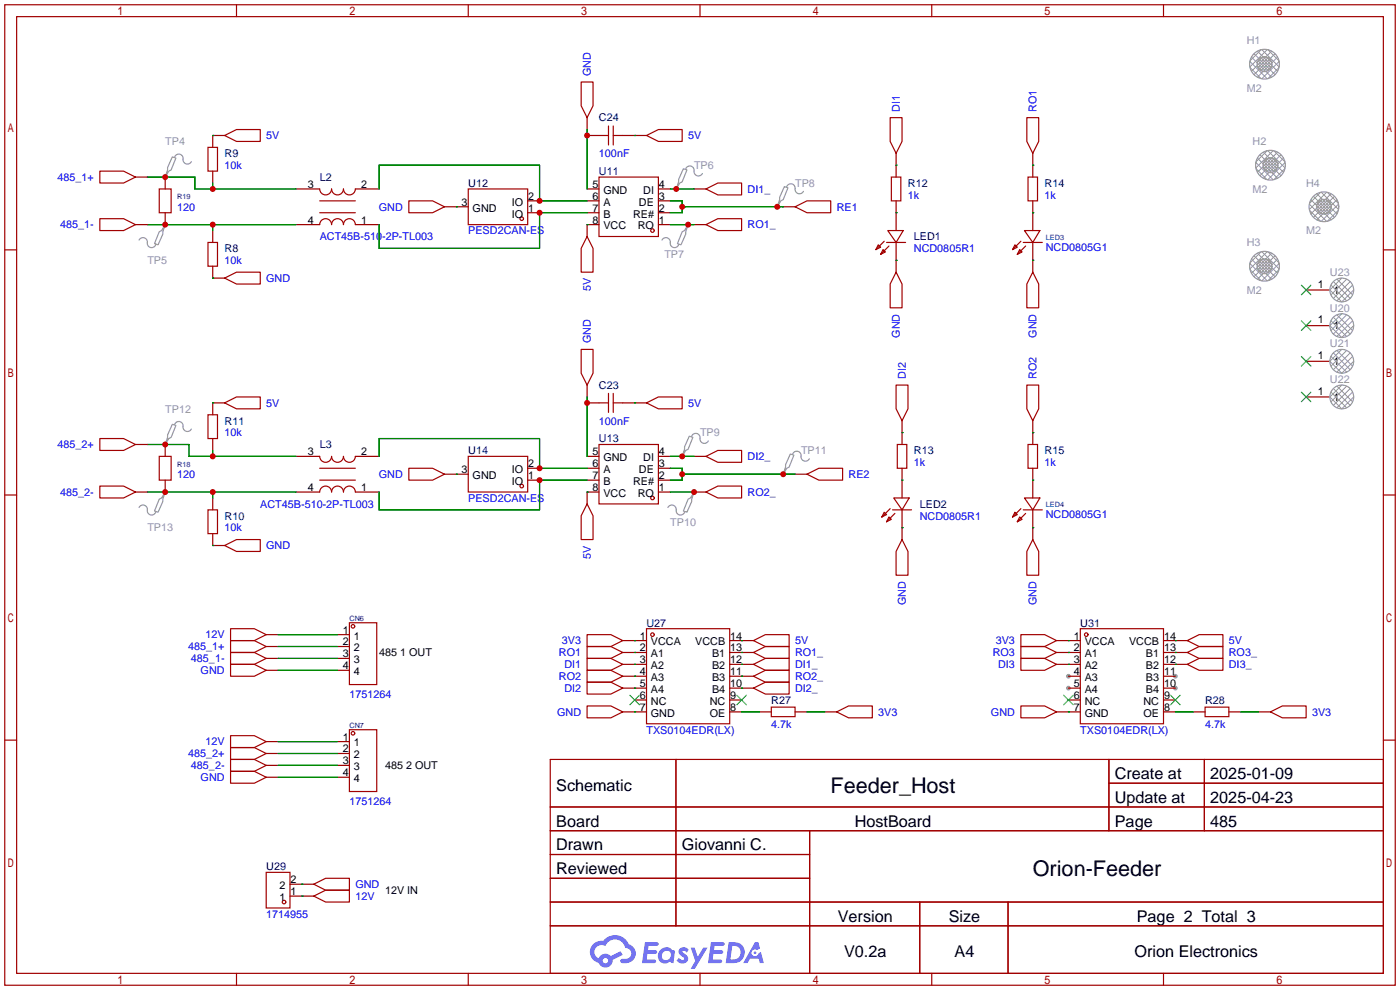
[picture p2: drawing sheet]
<svg xmlns="http://www.w3.org/2000/svg" width="299mm" height="212mm" viewBox="0 0 299 212" stroke-linecap="round" stroke-linejoin="round" font-family="sans-serif">
<g fill="#999">
<circle cx="228.3" cy="144.5" r=".51"/>
<circle cx="228.3" cy="147.1" r=".51"/>
<circle cx="251.2" cy="147.1" r=".51"/>
<circle cx="251.2" cy="144.5" r=".51"/>
</g>
<g fill="none" stroke="#a10000" stroke-width=".25">
<path d="M1 1h297.2v209.6h-297.2zM3.6 3.6h292.1v204.4h-292.1zM50.5 1v2.6M100.1 1v2.6M149.6 1v2.6M199.1 1v2.6M248.7 1v2.6M1 53.4h2.6M295.7 53.4h2.5M1 105.8h2.6M295.7 105.8h2.5M1 158.2h2.6"/>
<path d="M295.7 158.2h2.5M117.6 162.3h178.1v45.7h-178.1zM117.6 172.5h178.1M117.6 177.5h178.1M144.5 162.3v35.6M173 177.5v30.5M237 162.3v15.2M237 167.4h58.7M257.4 162.3v15.2M117.6 182.6h55.4M117.6 192.8h178.1M117.6 187.7h55.4"/>
<path d="M117.6 197.9h178.1M196.6 192.8v15.2M215.4 192.8v15.2M50.5 208v2.6M100.1 208v2.6M149.6 208v2.6M199.1 208v2.6M248.7 208v2.6"/>
</g>
<g fill="#5487ff">
<path d="M145.3 202.7a1.3 1.3 0 0 1 1.9 .3l-.4 .6a.54 .54 0 0 0-.9-.2l.1 .2a1.34 1.34 0 0 1 .9 1.8 1.47 1.47 0 0 1-2.3-.1l.5-.6 .8 .5a.31 .31 0 0 0 .4-.3 .31 .31 0 0 0-.3-.4 1.12 1.12 0 0 1-.7-1.8z"/>
<path d="M147.6 202.5h.9l.6 2 1.2-2h.9l-2.7 4.6h-.9l1-1.7z"/>
<path d="M137.8 201.4h1.7a1.31 1.31 0 0 1 1.2 .2 .4 .4 0 0 1-.3 .5l-1.8 .1-.1 .9h1.6a.4 .4 0 0 1 .4 .4 .4 .4 0 0 1-.5 .4h-1.6l-.2 1.2h1.4a.46 .46 0 0 1 .5 0 .46 .46 0 0 1 .1 .5l-.4 .2h-2.6z"/>
<path d="M151.9 201.4h1.7a1.32 1.32 0 0 1 1.2 .2 .39 .39 0 0 1-.3 .5l-1.8 .1-.1 .9h1.6a.4 .4 0 0 1 .4 .4 .4 .4 0 0 1-.4 .4h-1.7l-.2 1.2h1.4a.46 .46 0 0 1 .5 0 .46 .46 0 0 1 .1 .5l-.4 .2h-2.6z"/>
<path d="M161.3 201.4h.8l.3 1.3-.6 .4a.75 .75 0 0 0-1.1 .3 .75 .75 0 0 0 .5 1 .75 .75 0 0 0 .9-.7l.5-.2 .6 2.3h-.8l-.3-.9h-1.8l-.5 .9h-1z"/>
<path d="M155.7 201.4l-.6 4.4h1.5a2.27 2.27 0 0 0 2.6-2.2 2.27 2.27 0 0 0-2.7-2.2zM156.5 202.1a1.5 1.5 0 0 1 1.8 1.6 1.5 1.5 0 0 1-1.9 1.4h-.3z"/>
<path d="M141.2 203a1.6 1.6 0 0 0-.3 2.3 1.6 1.6 0 0 0 2.3 .2l.7 .3 .3-2.4-.1-.3-.5-.1a1.58 1.58 0 0 0-2.4 0zM141.8 203.5a.98 .98 0 0 1 1.6 .4 .98 .98 0 0 1-1.1 1.3 .94 .94 0 0 1-.9-.7 .94 .94 0 0 1 .4-1z"/>
<path d="M126.8 201.8a2.37 2.37 0 0 0 1.1 4 1.54 1.54 0 0 0 1.8 1 1.54 1.54 0 0 0 1.2-1.6l2.2-1.1-.5-.8-2 1a1.57 1.57 0 0 0-2.7 .5 1.5 1.5 0 0 1-.7-2.1 1.5 1.5 0 0 1 2.2-.5 2.23 2.23 0 0 1 2.3-1.4 2.23 2.23 0 0 1 2 1.8 1.16 1.16 0 0 1 1.2 1.1 1.16 1.16 0 0 1-1.1 1.2h-.7a.47 .47 0 0 0-.5 .4 .47 .47 0 0 0 .4 .5 2.17 2.17 0 0 0 2.5-.9 2.17 2.17 0 0 0-.3-2.7l-.8-.4a3.2 3.2 0 0 0-5.5-.7l-1.1 .1zM128.8 205.3a.6 .6 0 0 1 1.2 0 .6 .6 0 0 1-1.2 0z"/>
<circle cx="161.4" cy="203.6" r=".28"/>
</g>
<g fill="none" stroke="#a10000" stroke-width=".25">
<path d="M124.2 17.5h2.5v5.1l-1.2 2.5-1.3-2.5zM21.3 36.6h5.1l2.6 1.2-2.6 1.3h-5.1zM44.4 31.5h2.1v5.1h-2.1zM48 29l2.5-1.3h5.1v2.5h-5.1zM128 37.8h12.7v12.7h-12.7zM128 29h2M130 26.9v4.1M131.1 26.9v4.1M131.1 29h2M138.2 29l2.5-1.3h5.1v2.5h-5.1zM190.2 25.1h2.6v5.1l-1.3 2.6-1.3-2.6zM190.5 37.8h2v5.1h-2z"/>
<path d="M219.5 25.1h2.5v5.1l-1.3 2.6-1.2-2.6zM219.7 37.8h2v5.1h-2zM21.3 46.7h5.1l2.6 1.3-2.6 1.3h-5.1zM34 40.4h2.6v5.1h-2.6zM44.4 51.8h2.1v5.1h-2.1zM48 59.4l2.5-1.2h5.1v2.5h-5.1zM68.3 48a1.27 1.27 0 0 1 1.3-1.3 1.27 1.27 0 0 1 1.3 1.3 1.27 1.27 0 0 1 1.2-1.3 1.27 1.27 0 0 1 1.3 1.3 1.27 1.27 0 0 1 1.3-1.3 1.27 1.27 0 0 1 1.2 1.3M68.3 40.4a1.27 1.27 0 0 0 1.3 1.3 1.27 1.27 0 0 0 1.3-1.3 1.27 1.27 0 0 0 1.2 1.3 1.27 1.27 0 0 0 1.3-1.3 1.27 1.27 0 0 0 1.3 1.3 1.27 1.27 0 0 0 1.2-1.3M68.3 45.5h7.6M68.3 42.9h7.6M87.4 42.9h5.1l2.5 1.3-2.5 1.3h-5.1zM100.1 40.4h12.7v7.6h-12.7z"/>
<path d="M125.5 50.5l1.2 2.6v5.1h-2.5v-5.1zM150.9 48l2.5-1.3h5.1v2.6h-5.1zM150.9 40.4l2.5-1.3h5.1v2.6h-5.1zM169.9 44.2l2.6-1.3h5v2.6h-5zM187.7 52.3l.5 .5-1 .5zM188.7 53.3l.5 .5-1 .6zM189 51.6l-1.8 1.7M189.5 51.8h4M189.7 49.3h3.3l-1.5 2.5zM190 52.6l-1.8 1.8M191.5 58.2l1.3 2.5v5.1h-2.6v-5.1zM216.9 52.3l.5 .5-1 .5z"/>
<path d="M217.9 53.3l.5 .5-1 .6zM218.2 51.6l-1.8 1.7M218.7 51.8h4.1M218.9 49.3h3.3l-1.5 2.5zM219.2 52.6l-1.8 1.8M220.7 58.2l1.3 2.5v5.1h-2.5v-5.1zM124.2 74.7h2.5v5.1l-1.2 2.5-1.3-2.5zM21.3 93.7h5.1l2.6 1.3-2.6 1.3h-5.1zM34 97.5h2.6v5.1h-2.6zM44.4 88.6h2.1v5.1h-2.1zM48 86.1l2.5-1.3h5.1v2.6h-5.1zM68.3 97.5a1.27 1.27 0 0 0 1.3 1.3 1.27 1.27 0 0 0 1.3-1.3 1.27 1.27 0 0 0 1.2 1.3 1.27 1.27 0 0 0 1.3-1.3 1.27 1.27 0 0 0 1.3 1.3 1.27 1.27 0 0 0 1.2-1.3"/>
<path d="M100.1 97.5h12.7v7.7h-12.7zM128 95h12.7v12.7h-12.7zM128 86.1h2M130 84.1v4M131.1 86.1h2M131.1 84.1v4M138.2 86.1l2.5-1.3h5.1v2.6h-5.1zM150.9 97.5l2.5-1.2h5.1v2.5h-5.1zM191.5 82.3h2.6v5.1l-1.3 2.5-1.3-2.5zM191.8 95h2v5.1h-2zM219.5 82.3h2.5v5.1l-1.3 2.5-1.2-2.5zM219.7 95h2v5.1h-2z"/>
<path d="M21.3 103.9h5.1l2.6 1.3-2.6 1.2h-5.1zM44.4 109h2.1v5h-2.1zM48 116.6l2.5-1.3h5.1v2.6h-5.1zM68.3 105.2a1.27 1.27 0 0 1 1.3-1.3 1.27 1.27 0 0 1 1.3 1.3 1.27 1.27 0 0 1 1.2-1.3 1.27 1.27 0 0 1 1.3 1.3 1.27 1.27 0 0 1 1.3-1.3 1.27 1.27 0 0 1 1.2 1.3M68.3 102.6h7.6M68.3 100.1h7.6M87.4 100.1h5.1l2.5 1.2-2.5 1.3h-5.1zM125.5 107.7l1.2 2.5v5.1h-2.5v-5.1zM150.9 105.2l2.5-1.3h5.1v2.5h-5.1zM172.5 101.3l2.5-1.2h5.1v2.5h-5.1zM189 109.5l.5 .5-1 .5zM190 110.5l.5 .5-1 .5z"/>
<path d="M190.2 108.7l-1.7 1.8M190.8 109h4M191 106.4h3.3l-1.5 2.6zM191.3 109.7l-1.8 1.8M192.8 115.3l1.3 2.6v5h-2.6v-5zM216.9 109.5l.5 .5-1 .5zM217.9 110.5l.5 .5-1 .5zM218.2 108.7l-1.8 1.8M218.7 109h4.1M218.9 106.4h3.3l-1.5 2.6zM219.2 109.7l-1.8 1.8M220.7 115.3l1.3 2.6v5h-2.5v-5z"/>
<path d="M49.3 139.4h5.1l2.5 1.3-2.5 1.3h-5.1zM49.3 136.9h5.1l2.5 1.3-2.5 1.2h-5.1zM49.3 134.4h5.1l2.5 1.2-2.5 1.3h-5.1zM74.7 133.1h5.8v13.2h-5.8zM125.5 135.6h5.1l2.5 1.3-2.5 1.3h-5.1zM125.5 138.2h5.1l2.5 1.2-2.5 1.3h-5.1zM138.2 134.4h17.8v20.3h-17.8zM161 136.9l2.6-1.3h5.1v2.6h-5.1zM161 139.4l2.6-1.2h5.1v2.5h-5.1zM218.2 135.6h5.1l2.5 1.3-2.5 1.3h-5.1zM218.2 138.2h5.1l2.5 1.2-2.5 1.3h-5.1zM230.9 134.4h17.8v20.3h-17.8z"/>
<path d="M253.7 136.9l2.6-1.3h5.1v2.6h-5.1zM253.7 139.4l2.6-1.2h5.1v2.5h-5.1zM49.3 159.8h5.1l2.5 1.2-2.5 1.3h-5.1zM49.3 142h5.1l2.5 1.3-2.5 1.2h-5.1zM49.3 157.2h5.1l2.5 1.3-2.5 1.3h-5.1zM74.7 156h5.8v13.2h-5.8zM125.5 150.9h5.1l2.5 1.2-2.5 1.3h-5.1zM125.5 143.3h5.1l2.5 1.2-2.5 1.3h-5.1zM125.5 145.8h5.1l2.5 1.3-2.5 1.2h-5.1zM125.5 140.7h5.1l2.5 1.3-2.5 1.3h-5.1zM161 142l2.6-1.3h5.1v2.6h-5.1zM161 144.5l2.6-1.2h5.1v2.5h-5.1z"/>
<path d="M161 147.1l2.6-1.3h5.1v2.5h-5.1zM164.8 151.1h5.1v2.1h-5.1zM178.8 152.1l2.6-1.2h5v2.5h-5zM218.2 150.9h5.1l2.5 1.2-2.5 1.3h-5.1zM218.2 140.7h5.1l2.5 1.3-2.5 1.3h-5.1zM253.7 142l2.6-1.3h5.1v2.6h-5.1zM257.6 151.1h5v2.1h-5zM271.5 152.1l2.6-1.2h5v2.5h-5zM49.3 162.3h5.1l2.5 1.3-2.5 1.2h-5.1zM49.3 164.8h5.1l2.5 1.3-2.5 1.3h-5.1zM56.9 186.4h5.1v7.7h-5.1zM67.1 189l2.5-1.3h5.1v2.5h-5.1z"/>
<path d="M67.1 191.5l2.5-1.3h5.1v2.6h-5.1z"/>
<circle cx="111.5" cy="46.7" r=".38"/>
<circle cx="139.4" cy="49.3" r=".38"/>
<circle cx="111.5" cy="103.9" r=".38"/>
<circle cx="139.4" cy="106.4" r=".38"/>
<circle cx="75.4" cy="133.9" r=".38"/>
<circle cx="139.4" cy="135.6" r=".38"/>
<circle cx="232.2" cy="135.6" r=".38"/>
<circle cx="75.4" cy="156.7" r=".38"/>
<circle cx="60.7" cy="192.8" r=".38"/>
</g>
<g fill="none" stroke="#870000" stroke-width=".25">
<path d="M29 37.8h2.5M35.3 37.6v2.8M45.5 36.6v2.5M48 29h-2.5v2.5M125.5 25.1v2.6M125.5 29h2.5M133.1 29h5.1M191.5 32.8v5M220.7 32.8v5M29 48h2.5M35.3 45.5v2.8M45.5 49.3v2.5"/>
<path d="M45.5 56.9v2.5h2.5M63.2 48h5.1M63.2 40.4h5.1M75.9 48h5.1M75.9 40.4h5.1M95 44.2h5.1M112.8 45.5h2.5M112.8 42.9h2.5M125.5 45.5h2.5M125.5 42.9h2.5M125.5 40.4h2.5M128 48h-2.5v2.5"/>
<path d="M140.7 48h2.6M140.7 45.5h2.6M140.7 42.9h2.6M140.7 40.4h2.6M144.5 40.1v.3M147.1 48v.3M148.3 48h2.6M148.3 40.4h2.6M166.1 43.9v.3M167.4 44.2h2.5M191.5 42.9v6.4M191.5 51.8v6.4"/>
<path d="M220.7 42.9v6.4M220.7 51.8v6.4M279.1 69.6h5.1M279.1 77.2h5.1M279.1 62h5.1M29 95h2.5M35.3 94.7v2.8M45.5 93.7v2.6M48 86.1h-2.5v2.5M63.2 97.5h5.1M75.9 97.5h5.1M125.5 97.5h2.5"/>
<path d="M125.5 86.1h2.5M125.5 82.3v2.5M133.1 86.1h5.1M140.7 97.5h2.6M145.8 97.3v.2M148.3 97.5h2.6M192.8 89.9v5.1M220.7 89.9v5.1M279.1 84.8h5.1M29 105.2h2.5M35.3 102.6v2.8M45.5 106.4v2.6"/>
<path d="M45.5 114v2.6h2.5M63.2 105.2h5.1M75.9 105.2h5.1M95 101.3h5.1M112.8 102.6h2.5M112.8 100.1h2.5M125.5 102.6h2.5M125.5 100.1h2.5M128 105.2h-2.5v2.5M140.7 105.2h2.6M140.7 102.6h2.6M140.7 100.1h2.6"/>
<path d="M150.9 105.2h-2.6v.2M167.4 101.1v.2M169.9 101.3h2.6M192.8 100.1v6.3M192.8 109v6.3M220.7 100.1v6.3M220.7 109v6.3M56.9 138.2h2.5M56.9 135.6h2.5M72.1 138.2h2.6M72.1 135.6h2.6M133.1 136.9h5.1"/>
<path d="M133.1 139.4h5.1M156 136.9h5M156 139.4h5M225.8 136.9h5.1M225.8 139.4h5.1M248.7 136.9h5M248.7 139.4h5M56.9 140.7h2.5M56.9 143.3h2.5M56.9 158.5h2.5M72.1 140.7h2.6M72.1 143.3h2.6"/>
<path d="M72.1 158.5h2.6M133.1 142h5.1M133.1 144.5h5.1M133.1 147.1h5.1M133.1 152.1h5.1M135.6 149.6h2.6M156 142h5M156 144.5h5M156 147.1h5M156 149.6h2.5M156 152.1h2.5M162.3 152.1h2.5"/>
<path d="M169.9 152.1h2.6M176.3 152.1h2.5M225.8 142h5.1M225.8 152.1h5.1M228.3 144.5h2.6M228.3 147.1h2.6M228.3 149.6h2.6M248.7 142h5M248.7 144.5h2.5M248.7 147.1h2.5M248.7 149.6h2.5M248.7 152.1h2.5"/>
<path d="M255 152.1h2.6M262.6 152.1h2.6M269 152.1h2.5M56.9 163.6h2.5M56.9 161h2.5M56.9 166.1h2.5M72.1 163.6h2.6M72.1 161h2.6M72.1 166.1h2.6M62 189h5.1M62 191.5h5.1"/>
</g>
<g fill="none" stroke="#008700" stroke-width=".25">
<path d="M31.5 37.8h10.2v2.6h21.5M45.5 29h.1M45.5 39.1v1.3M125.5 27.7v12.7M135.6 29h.1M191.5 35.3h.1M220.7 35.3h.1M31.5 48h31.7M45.5 59.4h.1M45.5 48v1.3M81 40.4v-5.1h34.3v7.6h10.2M97.5 44.2h.1"/>
<path d="M125.5 48h.1M125.5 45.5h-10.2v7.6h-34.3v-5.1M143.3 42.9h2.5v2.6h-2.5M143.3 40.4h5M143.3 48h5M145.8 44.2h21.6M191.5 45.5h.1M191.5 55.6h.1M220.7 55.6h.1M220.7 45.5h.1M31.5 95h8.9v2.5h22.8M45.5 86.1h.1"/>
<path d="M45.5 96.3v1.2M81 97.5v-3.8h34.3v6.4h10.2M125.5 84.8v12.7M135.6 86.1h.1M143.3 97.5h5M192.8 92.5h.1M220.7 92.5h.1M31.5 105.2h31.7M45.5 116.6h.1M45.5 105.2v1.2M97.5 101.3h.1M125.5 105.2h.1"/>
<path d="M125.5 102.6h-10.2v6.4h-34.3v-3.8M143.3 100.1h2.5v2.5h-2.5M143.3 105.2h5M145.8 101.3h24.1M192.8 102.6h.1M192.8 112.8h.1M220.7 112.8h.1M220.7 102.6h.1M59.4 138.2h12.7M59.4 135.6h12.7M135.6 136.9h.1M135.6 139.4h.1"/>
<path d="M158.5 136.9h.1M158.5 139.4h.1M228.3 136.9h.1M228.3 139.4h.1M251.2 136.9h.1M251.2 139.4h.1M59.4 140.7h12.7M59.4 143.3h12.7M59.4 158.5h12.7M135.6 152.1h.1M135.6 144.5h.1M135.6 147.1h.1"/>
<path d="M135.6 142h.1M158.5 142h.1M158.5 147.1h.1M158.5 144.5h.1M158.5 152.1h3.8M172.5 152.1h3.8M228.3 152.1h.1M228.3 142h.1M251.2 142h.1M251.2 152.1h3.8M265.2 152.1h3.8M59.4 163.6h12.7"/>
<path d="M59.4 161h12.7M59.4 166.1h12.7M64.5 191.5h.1M64.5 189h.1"/>
</g>
<g fill="none" stroke="#3c3" stroke-width=".25">
<path d="M278.1 68.6l2.1 2M278.1 76.2l2.1 2M278.1 61l2.1 2M280.2 68.6l-2.1 2M280.2 76.2l-2.1 2M280.2 61l-2.1 2M278.1 83.8l2.1 2.1M280.2 83.8l-2.1 2.1M134.6 148.6l2.1 2M136.7 148.6l-2.1 2M157.5 148.6l2 2M159.5 148.6l-2 2"/>
<path d="M227.3 148.6l2.1 2M229.4 148.6l-2.1 2M250.2 148.6l2 2M252.2 148.6l-2 2"/>
</g>
<g fill="none" stroke="#999" stroke-width=".21">
<path d="M267.1 13.1l3.7 3.7M267.2 14.4l2.3 2.4M267.5 12.2l4.3 4.3M268 11.5l4.5 4.5M268.7 14.1l1.2 1.2M268.7 10.9l4.3 4.3M268.9 13l2.1 2.1M269.5 12.3l2.2 2.2M269.5 10.6l-2.3 2.4M269.7 10.6l3.7 3.7M269.9 12.2l-1.2 1.2M270.6 12.2l1.2 1.2"/>
<path d="M270.8 10.6l-3.7 3.7M271 10.6l2.3 2.4M271 12.3l-2.1 2.2M271.7 13l-2.2 2.1M271.8 10.9l-4.3 4.3M271.8 14.1l-1.2 1.2M272.5 11.5l-4.5 4.5M273 12.2l-4.3 4.3M273.3 14.4l-2.3 2.4M273.4 13.1l-3.7 3.7M268.4 34.7l3.7 3.7M268.4 36l2.4 2.4"/>
<path d="M268.7 33.8l4.3 4.3M269.3 33.1l4.5 4.5M270 35.7l1.2 1.2M270 32.5l4.3 4.3M270.1 34.5l2.2 2.2M270.8 33.9l2.1 2.2M270.8 32.2l-2.4 2.4M270.9 32.2l3.7 3.7M271.2 33.8l-1.2 1.1M271.9 33.8l1.2 1.1M272.1 32.2l-3.7 3.7M272.2 32.2l2.4 2.4"/>
<path d="M272.3 33.9l-2.2 2.2M272.9 34.5l-2.1 2.2M273 32.5l-4.3 4.3M273.1 35.7l-1.2 1.2M273.8 33.1l-4.5 4.5M274.3 33.8l-4.3 4.3M274.6 36l-2.4 2.4M274.6 34.7l-3.7 3.7M267.1 56.3l3.7 3.7M267.2 57.6l2.3 2.4M267.5 55.4l4.3 4.3M268 54.7l4.5 4.4"/>
<path d="M268.7 57.3l1.2 1.1M268.7 54.1l4.3 4.3M268.9 56.1l2.1 2.2M269.5 55.5l2.2 2.2M269.5 53.8l-2.3 2.4M269.7 53.8l3.7 3.7M269.9 55.3l-1.2 1.2M270.6 55.3l1.2 1.2M270.8 53.8l-3.7 3.7M271 53.8l2.3 2.4M271 55.5l-2.1 2.2M271.7 56.1l-2.2 2.2"/>
<path d="M271.8 54.1l-4.3 4.3M271.8 57.3l-1.2 1.1M272.5 54.7l-4.5 4.4M273 55.4l-4.3 4.3M273.3 57.6l-2.3 2.4M273.4 56.3l-3.7 3.7M279.8 43.6l3.7 3.7M279.9 44.9l2.3 2.4M280.2 42.7l4.3 4.3M280.7 42l4.5 4.4M281.4 44.6l1.2 1.1M281.4 41.4l4.3 4.3"/>
<path d="M281.6 43.4l2.1 2.2M282.2 42.8l2.2 2.2M282.2 41.1l-2.3 2.4M282.4 41.1l3.7 3.7M282.6 42.6l-1.2 1.2M283.3 42.6l1.2 1.2M283.5 41.1l-3.7 3.7M283.7 41.1l2.3 2.4M283.7 42.8l-2.1 2.2M284.4 43.4l-2.2 2.2M284.5 41.4l-4.3 4.3M284.5 44.6l-1.2 1.1"/>
<path d="M285.2 42l-4.5 4.4M285.7 59.7l3.4 3.3M285.7 42.7l-4.3 4.3M286 44.9l-2.3 2.4M286.1 43.6l-3.7 3.7M286.8 59.4l-2.6 2.6 2.6 2.5 2.5-2.5M287.8 59.7l-3.3 3.3M284.5 68.6l3.3 3.3M284.5 76.2l3.3 3.3M284.5 60.9l3.3 3.4M285 67.8l3.6 3.6M285 75.4l3.6 3.6"/>
<path d="M285 60.2l3.6 3.6M285.7 67.3l3.4 3.3M285.7 74.9l3.4 3.4M286.8 67.1l-2.6 2.5 2.6 2.5 2.5-2.5M286.8 74.7l-2.6 2.5 2.6 2.6 2.5-2.6M287.8 67.3l-3.3 3.3M287.8 74.9l-3.3 3.4M288.6 67.8l-3.6 3.6M288.6 75.4l-3.6 3.6M288.6 60.2l-3.6 3.6M289.1 68.6l-3.4 3.3M289.1 76.2l-3.4 3.3"/>
<path d="M289.1 60.9l-3.4 3.4M284.5 83.8l3.3 3.4M285 83l3.6 3.6M285.7 82.5l3.4 3.4M286.8 82.3l-2.6 2.5 2.6 2.6 2.5-2.6M287.8 82.5l-3.3 3.4M288.6 83l-3.6 3.6M289.1 83.8l-3.4 3.4"/>
</g>
<g fill="none" stroke="#999" stroke-width=".25">
<path d="M36.8 33.5l.8 .3-1 2.5-.5 .3-.8 1.2 .5-1.5v-.5zM37.3 33.5a.93 .93 0 0 1 1.2-.5 .93 .93 0 0 1 .6 1 .94 .94 0 0 0 .7 1 .94 .94 0 0 0 1.1-.5M146 36.1l.8 .2-1 2.6-.5 .2-.8 1.3 .5-1.5v-.5zM146.6 36.1a.93 .93 0 0 1 1.1-.6 .93 .93 0 0 1 .6 1.1 .94 .94 0 0 0 .7 1 .94 .94 0 0 0 1.1-.5M167.6 39.9l.8 .2-1 2.6-.5 .2-.8 1.3 .5-1.5v-.5zM168.1 39.9a.93 .93 0 0 1 1.2-.6 .93 .93 0 0 1 .6 1.1 .94 .94 0 0 0 .7 1 .94 .94 0 0 0 1.1-.5M29.7 51.3a.98 .98 0 0 1 1.3-.4 .98 .98 0 0 1 .5 1.2 .93 .93 0 0 0 .8 .8 .93 .93 0 0 0 1-.6M35.3 48l-.5 1.5v.5l-1 2.3-.8-.2 1-2.6 .5-.2zM141.5 51.3a.98 .98 0 0 1 1.3-.4 .98 .98 0 0 1 .5 1.2 .93 .93 0 0 0 .8 .8 .93 .93 0 0 0 .9-.6M147.1 48l-.5 1.5v.5l-1.1 2.3-.7-.2 1-2.6 .5-.2zM36.8 90.7l.8 .2-1 2.6-.5 .2-.8 1.3 .5-1.5v-.5zM37.3 90.7a.93 .93 0 0 1 1.2-.6 .93 .93 0 0 1 .6 1.1 .94 .94 0 0 0 .7 1 .94 .94 0 0 0 1.1-.5"/>
<path d="M147.3 93.2l.8 .3-1 2.5-.5 .3-.8 1.2 .5-1.5v-.5zM147.8 93.2a.93 .93 0 0 1 1.2-.5 .93 .93 0 0 1 .6 1 .94 .94 0 0 0 .7 1 .94 .94 0 0 0 1.1-.5M168.9 97l.8 .3-1 2.5-.6 .3-.7 1.2 .5-1.5v-.5zM169.4 97a.93 .93 0 0 1 1.1-.5 .93 .93 0 0 1 .7 1 .94 .94 0 0 0 .7 1 .94 .94 0 0 0 1.1-.5M29.7 108.5a.98 .98 0 0 1 1.3-.5 .98 .98 0 0 1 .5 1.3 .93 .93 0 0 0 .8 .8 .93 .93 0 0 0 1-.6M35.3 105.2l-.5 1.5v.5l-1 2.3-.8-.3 1-2.5 .5-.3zM142.7 108.5a.98 .98 0 0 1 1.3-.5 .98 .98 0 0 1 .5 1.3 .93 .93 0 0 0 .8 .8 .93 .93 0 0 0 1-.6M148.3 105.2l-.5 1.5v.5l-1 2.3-.8-.3 1.1-2.5 .5-.3z"/>
<circle cx="270.3" cy="13.7" r="1.59"/>
<circle cx="270.3" cy="13.7" r="3.2"/>
<circle cx="271.5" cy="35.3" r="1.59"/>
<circle cx="271.5" cy="35.3" r="3.2"/>
<circle cx="270.3" cy="56.9" r="1.59"/>
<circle cx="270.3" cy="56.9" r="3.2"/>
<circle cx="283" cy="44.2" r="1.59"/>
<circle cx="283" cy="44.2" r="3.2"/>
<circle cx="286.8" cy="62" r="2.54"/>
<circle cx="286.8" cy="77.2" r="2.54"/>
<circle cx="286.8" cy="69.6" r="2.54"/>
<circle cx="286.8" cy="84.8" r="2.54"/>
</g>
<g fill="#c00">
<circle cx="115.3" cy="45.5" r=".63"/>
<circle cx="115.3" cy="42.9" r=".63"/>
<circle cx="115.3" cy="102.6" r=".63"/>
<circle cx="115.3" cy="100.1" r=".63"/>
<circle cx="125.5" cy="86.1" r=".63"/>
<circle cx="125.5" cy="29" r=".63"/>
<circle cx="45.5" cy="97.5" r=".63"/>
<circle cx="35.3" cy="95" r=".63"/>
<circle cx="45.5" cy="105.2" r=".63"/>
<circle cx="35.3" cy="105.2" r=".63"/>
<circle cx="45.5" cy="40.4" r=".63"/>
<circle cx="35.3" cy="37.8" r=".63"/>
<circle cx="45.5" cy="48" r=".63"/>
<circle cx="35.3" cy="48" r=".63"/>
<circle cx="148.3" cy="105.2" r=".63"/>
<circle cx="145.8" cy="97.5" r=".63"/>
<circle cx="145.8" cy="101.3" r=".63"/>
<circle cx="167.4" cy="101.3" r=".63"/>
<circle cx="147.1" cy="48" r=".63"/>
<circle cx="144.5" cy="40.4" r=".63"/>
<circle cx="145.8" cy="44.2" r=".63"/>
<circle cx="166.1" cy="44.2" r=".63"/>
</g>
<g font-size="4.6">
<text x="177.5" y="169.4">Feeder_Host</text>
<text x="220.7" y="187.2">Orion-Feeder</text>
</g>
<g font-size="3.5">
<text x="238.3" y="166.5">Create at</text>
<text x="258.7" y="166.5">2025-01-09</text>
<text x="118.9" y="169.1">Schematic</text>
<text x="238.3" y="171.6">Update at</text>
<text x="258.7" y="171.6">2025-04-23</text>
<text x="118.9" y="176.7">Board</text>
<text x="182.7" y="176.7">HostBoard</text>
<text x="238.3" y="176.7">Page</text>
<text x="258.7" y="176.7">485</text>
<text x="118.9" y="181.8">Drawn</text>
<text x="145.7" y="181.8">Giovanni C.</text>
<text x="118.9" y="186.8">Reviewed</text>
<text x="179.1" y="197">Version</text>
<text x="202.8" y="197">Size</text>
<text x="243" y="197">Page 2 Total 3</text>
<text x="180.4" y="204.6">V0.2a</text>
<text x="204" y="204.6">A4</text>
<text x="242.5" y="204.6">Orion Electronics</text>
</g>
<g font-size="2.3" fill="#999">
<text x="266.4" y="9.4">H1</text>
<text x="266.4" y="19.6">M2</text>
<text x="35.3" y="31">TP4</text>
<text x="267.7" y="31">H2</text>
<text x="148.3" y="36.1">TP6</text>
<text x="169.9" y="39.9">TP8</text>
<text x="267.7" y="41.2">M2</text>
<text x="279.1" y="39.9">H4</text>
<text x="266.4" y="52.6">H3</text>
<text x="279.1" y="50.1">M2</text>
<text x="31.5" y="56.4">TP5</text>
<text x="142" y="55.2">TP7</text>
<text x="284.2" y="59">U23</text>
<text x="266.4" y="62.8">M2</text>
<text x="284.2" y="66.6">U20</text>
<text x="284.2" y="74.2">U21</text>
<text x="284.2" y="81.8">U22</text>
<text x="35.3" y="88.2">TP12</text>
<text x="149.6" y="93.3">TP9</text>
<text x="171.2" y="97.1">TP11</text>
<text x="31.5" y="113.6">TP13</text>
<text x="143.3" y="112.3">TP10</text>
</g>
<g font-size="2.3" fill="#00f">
<text x="126.3" y="16.3" transform="rotate(-90 126.3 16.3)">GND</text>
<text x="192.3" y="23.9" transform="rotate(-90 192.3 23.9)">DI1</text>
<text x="221.5" y="23.9" transform="rotate(-90 221.5 23.9)">RO1</text>
<text x="56.9" y="29.8">5V</text>
<text x="147.1" y="29.8">5V</text>
<text x="128" y="33.6">100nF</text>
<text x="12.3" y="38.7">485_1+</text>
<text x="48" y="36.1">10k</text>
<text x="159.8" y="41.2">DI1_</text>
<text x="37.8" y="45">120</text>
<text x="81" y="45">GND</text>
<text x="178.8" y="45">RE1</text>
<text x="194.1" y="42.5">1k</text>
<text x="223.3" y="42.5">1k</text>
<text x="12.9" y="48.8">485_1-</text>
<text x="68.3" y="51.4">ACT45B-510-2P-TL003</text>
<text x="100.1" y="50.1">PESD2CAN-ES</text>
<text x="159.8" y="48.8">RO1_</text>
<text x="195.3" y="53.9">NCD0805R1</text>
<text x="223.5" y="53.6">NCD0805G1</text>
<text x="48" y="56.4">10k</text>
<text x="56.9" y="60.2">GND</text>
<text x="126.3" y="62.3" transform="rotate(-90 126.3 62.3)">5V</text>
<text x="126.3" y="73.4" transform="rotate(-90 126.3 73.4)">GND</text>
<text x="192.3" y="72.2" transform="rotate(-90 192.3 72.2)">GND</text>
<text x="221.5" y="72.2" transform="rotate(-90 221.5 72.2)">GND</text>
<text x="193.6" y="81" transform="rotate(-90 193.6 81)">DI2</text>
<text x="221.5" y="81" transform="rotate(-90 221.5 81)">RO2</text>
<text x="56.9" y="86.9">5V</text>
<text x="147.1" y="86.9">5V</text>
<text x="12.3" y="95.8">485_2+</text>
<text x="48" y="93.3">10k</text>
<text x="128" y="90.7">100nF</text>
<text x="159.8" y="98.3">DI2_</text>
<text x="195.3" y="99.6">1k</text>
<text x="223.3" y="99.6">1k</text>
<text x="12.9" y="106">485_2-</text>
<text x="37.8" y="102.2">120</text>
<text x="81" y="102.2">GND</text>
<text x="100.1" y="107.2">PESD2CAN-ES</text>
<text x="159.8" y="106">RO2_</text>
<text x="181.4" y="102.2">RE2</text>
<text x="48" y="113.6">10k</text>
<text x="55.6" y="108.5">ACT45B-510-2P-TL003</text>
<text x="196.6" y="111">NCD0805R1</text>
<text x="223.5" y="110.8">NCD0805G1</text>
<text x="56.9" y="117.4">GND</text>
<text x="126.3" y="119.4" transform="rotate(-90 126.3 119.4)">5V</text>
<text x="193.6" y="129.3" transform="rotate(-90 193.6 129.3)">GND</text>
<text x="221.5" y="129.3" transform="rotate(-90 221.5 129.3)">GND</text>
<text x="43.9" y="136.4">12V</text>
<text x="120.1" y="137.7">3V3</text>
<text x="169.9" y="137.7">5V</text>
<text x="212.8" y="137.7">3V3</text>
<text x="262.6" y="137.7">5V</text>
<text x="40.2" y="139">485_1+</text>
<text x="40.8" y="141.5">485_1-</text>
<text x="119.5" y="140.3">RO1</text>
<text x="120.6" y="142.8">DI1</text>
<text x="169.9" y="140.3">RO1_</text>
<text x="169.9" y="142.8">DI1_</text>
<text x="212.2" y="140.3">RO3</text>
<text x="213.3" y="142.8">DI3</text>
<text x="262.6" y="140.3">RO3_</text>
<text x="262.6" y="142.8">DI3_</text>
<text x="42.9" y="144.1">GND</text>
<text x="74.7" y="149.1">1751264</text>
<text x="119.5" y="145.3">RO2</text>
<text x="120.6" y="147.9">DI2</text>
<text x="169.9" y="145.3">RO2_</text>
<text x="169.9" y="147.9">DI2_</text>
<text x="119.1" y="153">GND</text>
<text x="164.8" y="155.5">4.7k</text>
<text x="187.7" y="153">3V3</text>
<text x="211.8" y="153">GND</text>
<text x="257.6" y="155.5">4.7k</text>
<text x="280.4" y="153">3V3</text>
<text x="40.2" y="161.8">485_2+</text>
<text x="43.9" y="159.3">12V</text>
<text x="138.2" y="156.8">TXS0104EDR(LX)</text>
<text x="230.9" y="156.8">TXS0104EDR(LX)</text>
<text x="40.8" y="164.4">485_2-</text>
<text x="42.9" y="166.9">GND</text>
<text x="74.7" y="172">1751264</text>
<text x="75.9" y="189.8">GND</text>
<text x="56.9" y="196.1">1714955</text>
<text x="75.9" y="192.3">12V</text>
</g>
<g font-size="2.3" fill="#000080">
<text x="128" y="26">C24</text>
<text x="48" y="33.6">R9</text>
<text x="68.3" y="38.7">L2</text>
<text x="100.1" y="39.9">U12</text>
<text x="128" y="37.4">U11</text>
<text x="194.1" y="39.9">R12</text>
<text x="223.3" y="39.9">R14</text>
<text x="48" y="53.9">R8</text>
<text x="195.3" y="51.4">LED1</text>
<text x="128" y="83.1">C23</text>
<text x="48" y="90.7">R11</text>
<text x="68.3" y="95.8">L3</text>
<text x="128" y="94.5">U13</text>
<text x="100.1" y="97.1">U14</text>
<text x="195.3" y="97.1">R13</text>
<text x="223.3" y="97.1">R15</text>
<text x="48" y="111">R10</text>
<text x="196.6" y="108.5">LED2</text>
<text x="138.2" y="133.9">U27</text>
<text x="230.9" y="133.9">U31</text>
<text x="164.8" y="150.4">R27</text>
<text x="257.6" y="150.4">R28</text>
<text x="56.9" y="186">U29</text>
</g>
<g font-size="2.3">
<text x="65.8" y="40.2">3</text>
<text x="77.2" y="40.2">2</text>
<text x="126.6" y="40.2">5</text>
<text x="129" y="41.4">GND</text>
<text x="137.5" y="41.4">DI</text>
<text x="140.8" y="40.2">4</text>
<text x="65.8" y="47.8">4</text>
<text x="77.2" y="47.8">1</text>
<text x="98.7" y="44">3</text>
<text x="101" y="45.2">GND</text>
<text x="109.4" y="46.5">IO</text>
<text x="109.4" y="44">IO</text>
<text x="112.9" y="45.2">1</text>
<text x="112.9" y="42.7">2</text>
<text x="126.6" y="42.7">6</text>
<text x="126.6" y="45.2">7</text>
<text x="126.6" y="47.8">8</text>
<text x="129" y="44">A</text>
<text x="129" y="46.5">B</text>
<text x="135.3" y="46.5">RE#</text>
<text x="136.6" y="44">DE</text>
<text x="140.8" y="47.8">1</text>
<text x="140.8" y="45.2">2</text>
<text x="140.8" y="42.7">3</text>
<text x="129" y="49">VCC</text>
<text x="136.3" y="49">RO</text>
<text x="281.7" y="61.5">1</text>
<text x="285" y="62.8">1</text>
<text x="281.7" y="69.1">1</text>
<text x="285" y="70.4">1</text>
<text x="281.7" y="76.8">1</text>
<text x="285" y="78">1</text>
<text x="281.7" y="84.4">1</text>
<text x="285" y="85.6">1</text>
<text x="65.8" y="97.3">3</text>
<text x="77.2" y="97.3">2</text>
<text x="98.7" y="101.1">3</text>
<text x="109.4" y="101.1">IO</text>
<text x="112.9" y="99.8">2</text>
<text x="126.6" y="97.3">5</text>
<text x="126.6" y="99.8">6</text>
<text x="129" y="98.6">GND</text>
<text x="129" y="101.1">A</text>
<text x="136.6" y="101.1">DE</text>
<text x="137.5" y="98.6">DI</text>
<text x="140.8" y="99.8">3</text>
<text x="140.8" y="97.3">4</text>
<text x="65.8" y="104.9">4</text>
<text x="77.2" y="104.9">1</text>
<text x="101" y="102.4">GND</text>
<text x="109.4" y="103.7">IO</text>
<text x="112.9" y="102.4">1</text>
<text x="126.6" y="102.4">7</text>
<text x="126.6" y="104.9">8</text>
<text x="129" y="103.7">B</text>
<text x="129" y="106.2">VCC</text>
<text x="135.3" y="103.7">RE#</text>
<text x="136.3" y="106.2">RO</text>
<text x="140.8" y="104.9">1</text>
<text x="140.8" y="102.4">2</text>
<text x="73.3" y="135.4">1</text>
<text x="73.3" y="137.9">2</text>
<text x="75.6" y="136.7">1</text>
<text x="136.8" y="136.7">1</text>
<text x="139.1" y="137.9">VCCA</text>
<text x="148.6" y="137.9">VCCB</text>
<text x="156.1" y="136.7">14</text>
<text x="229.5" y="136.7">1</text>
<text x="231.8" y="137.9">VCCA</text>
<text x="241.3" y="137.9">VCCB</text>
<text x="248.8" y="136.7">14</text>
<text x="73.3" y="140.5">3</text>
<text x="73.3" y="143">4</text>
<text x="75.6" y="139.2">2</text>
<text x="75.6" y="141.8">3</text>
<text x="81" y="140.3">485 1 OUT</text>
<text x="136.8" y="139.2">2</text>
<text x="136.8" y="141.8">3</text>
<text x="139.1" y="140.5">A1</text>
<text x="139.1" y="143">A2</text>
<text x="152.2" y="143">B2</text>
<text x="152.2" y="140.5">B1</text>
<text x="156.1" y="141.8">12</text>
<text x="156.1" y="139.2">13</text>
<text x="229.5" y="139.2">2</text>
<text x="229.5" y="141.8">3</text>
<text x="231.8" y="140.5">A1</text>
<text x="231.8" y="143">A2</text>
<text x="244.9" y="143">B2</text>
<text x="244.9" y="140.5">B1</text>
<text x="248.8" y="141.8">12</text>
<text x="248.8" y="139.2">13</text>
<text x="75.6" y="144.3">4</text>
<text x="136.8" y="144.3">4</text>
<text x="136.8" y="146.8">5</text>
<text x="136.8" y="149.4">6</text>
<text x="139.1" y="145.6">A3</text>
<text x="139.1" y="148.1">A4</text>
<text x="152.2" y="148.1">B4</text>
<text x="152.2" y="145.6">B3</text>
<text x="156.1" y="149.4">9</text>
<text x="156.1" y="146.8">10</text>
<text x="156.1" y="144.3">11</text>
<text x="229.5" y="144.3">4</text>
<text x="229.5" y="146.8">5</text>
<text x="229.5" y="149.4">6</text>
<text x="231.8" y="145.6">A3</text>
<text x="231.8" y="148.1">A4</text>
<text x="244.9" y="148.1">B4</text>
<text x="244.9" y="145.6">B3</text>
<text x="248.8" y="149.4">9</text>
<text x="248.8" y="146.8">10</text>
<text x="248.8" y="144.3">11</text>
<text x="136.8" y="151.9">7</text>
<text x="139.1" y="150.6">NC</text>
<text x="139.1" y="153.2">GND</text>
<text x="151.7" y="153.2">OE</text>
<text x="151.7" y="150.6">NC</text>
<text x="156.1" y="151.9">8</text>
<text x="229.5" y="151.9">7</text>
<text x="231.8" y="150.6">NC</text>
<text x="231.8" y="153.2">GND</text>
<text x="244.4" y="153.2">OE</text>
<text x="244.4" y="150.6">NC</text>
<text x="248.8" y="151.9">8</text>
<text x="73.3" y="158.3">1</text>
<text x="73.3" y="160.8">2</text>
<text x="75.6" y="159.5">1</text>
<text x="73.3" y="163.3">3</text>
<text x="73.3" y="165.9">4</text>
<text x="75.6" y="162.1">2</text>
<text x="75.6" y="164.6">3</text>
<text x="75.6" y="167.2">4</text>
<text x="82.3" y="164.4">485 2 OUT</text>
<text x="59.8" y="190">2</text>
<text x="62.1" y="191.3">1</text>
<text x="62.1" y="188.7">2</text>
<text x="82.3" y="191.1">12V IN</text>
<text x="59.8" y="192.6">1</text>
</g>
<g font-size="1.6" fill="#000080">
<text x="37.8" y="42.6">R19</text>
<text x="223.5" y="51.3">LED3</text>
<text x="37.8" y="99.8">R18</text>
<text x="223.5" y="108.4">LED4</text>
<text x="74.7" y="132.8">CN6</text>
<text x="74.7" y="155.6">CN7</text>
</g>
</svg>
